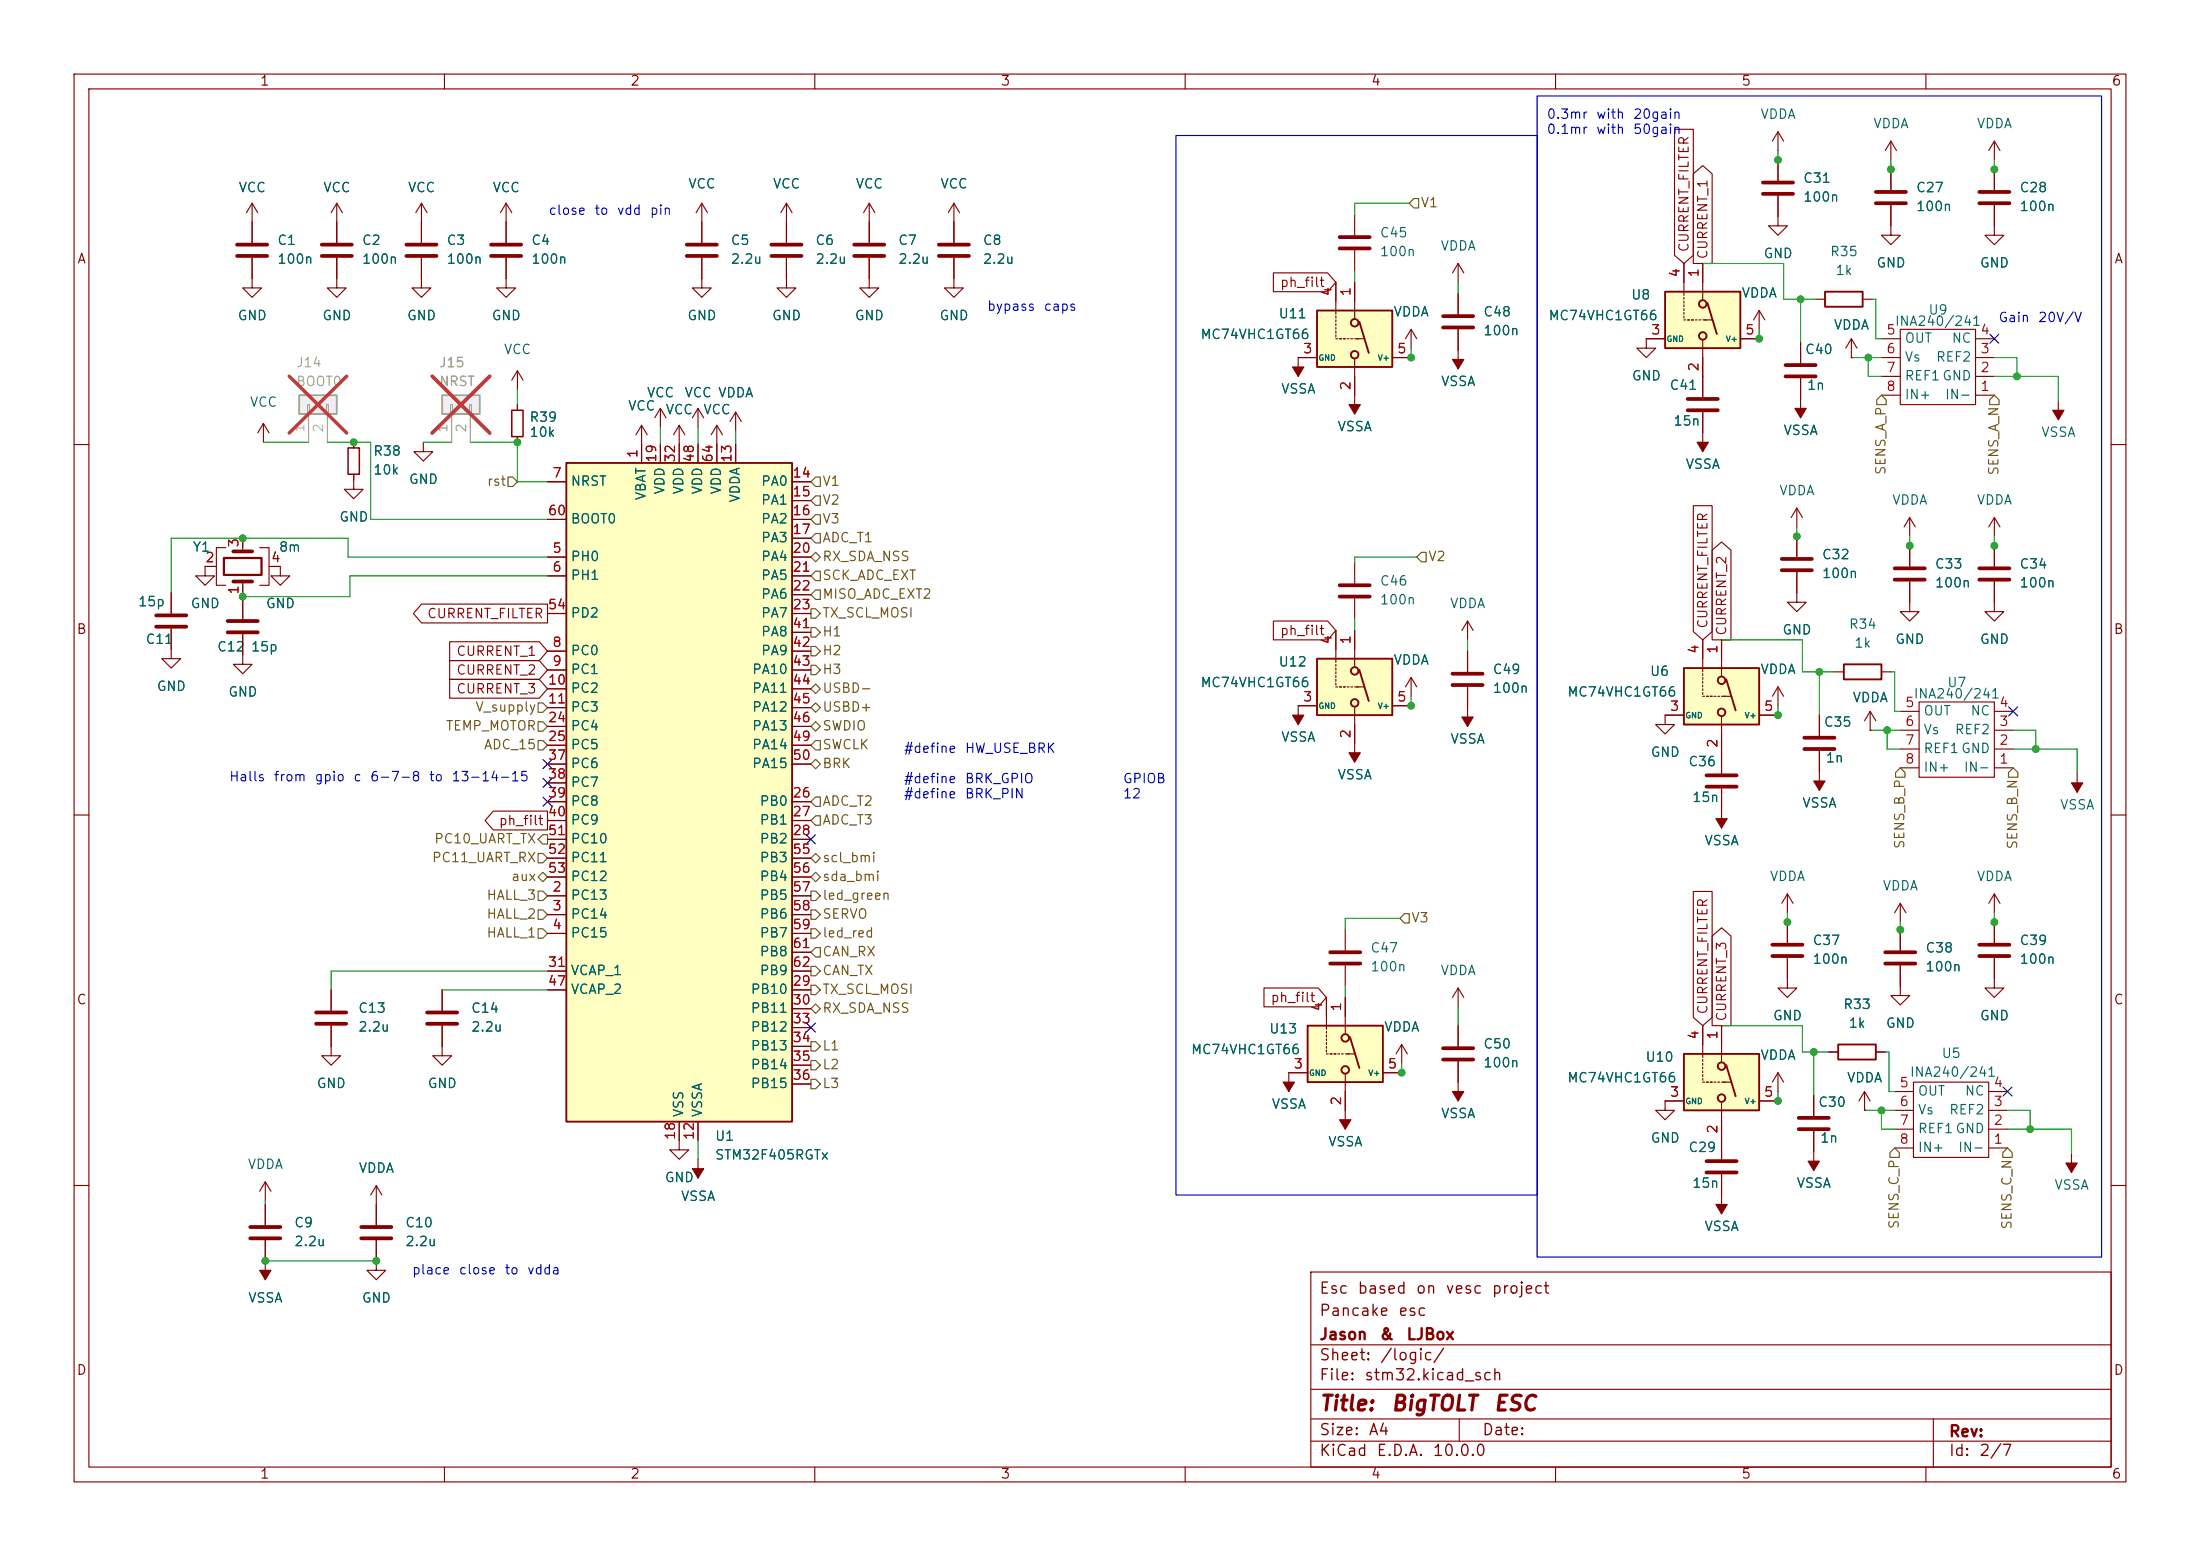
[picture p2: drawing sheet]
<svg xmlns="http://www.w3.org/2000/svg" width="297mm" height="210mm" viewBox="0 0 297 210" stroke-linecap="round" stroke-linejoin="round" font-family="sans-serif">
<g fill="none" stroke="#840000" stroke-width=".15">
<path d="M10 10h277v190h-277zM12 12h273v186h-273zM60 10v2M110 10v2M160 10v2M210 10v2M255.3 19.1l-.8 1.2M255.3 19.1l.7 1.2M255.3 19.1v2.5M260 10v2M269.2 19.1v2.5M269.2 19.1l-.7 1.2"/>
<path d="M269.2 19.1l.8 1.2M255.3 27.7v4.1h1.2l-1.2 1.2-1.3-1.2h1.3M255.3 22.9v2.8M269.2 27.7v4.1h1.3l-1.3 1.2-1.2-1.2h1.2M269.2 22.9v2.8M229.9 58.4v2.6M243.1 46.2v2.8M243.1 51.1v5.3M249.9 48.3h.1M249.9 45.7l-.7 1.3M249.9 45.7l.8 1.3M249.9 45.7v2.6"/>
<path d="M254 53.3h2.5M254 50.8h2.5M254 48.3h2.5M254 45.7h2.5M256.5 44.5h10.2v10.1h-10.2zM266.7 53.3h2.5M266.7 50.8h2.5M266.7 48.3h2.5M266.7 45.7h2.5M277.9 54.1v2.5M10 60h2M242.6 68.6l-.8 1.3"/>
<path d="M242.6 68.6l.7 1.3M242.6 68.6v2.5M257.8 78.5v4.1h1.3l-1.3 1.2-1.3-1.2h1.3M257.8 73.7v2.8M269.2 78.5v4.1h1.3l-1.3 1.2-1.2-1.2h1.2M269.2 69.9l-.7 1.2M269.2 69.9l.8 1.2M269.2 69.9v2.5M269.2 73.7v2.8M285 60h2M242.6 80v1.3h1.2l-1.2 1.3-1.3-1.3h1.3M10 110h2"/>
<path d="M280.4 104.4v2.5M285 110h2M181.6 125.5v2.8M181.6 130.3v2.8M269.2 132.1v1.3h1.3l-1.3 1.2-1.2-1.2h1.2M189.2 141l-.7 1.2M189.2 141l.8 1.2M189.2 141v2.5M10 160h2M177 171.7h108v26.3h-108zM285 160h2M60 198v2"/>
<path d="M110 198v2M160 198v2M177 194.5h108M177 191.5h108M177 187.5h108M177 181.5h108M197 191.5v3M210 198v2M260 198v2M261 191.5v6.5"/>
</g>
<g fill="#840000" stroke="#840000" stroke-width=".15">
<path d="M229.1 59.7h1.5l-.7 1.3z"/>
<path d="M279.7 105.7h1.5l-.8 1.2z"/>
<path d="M242.3 55.1h1.5l-.7 1.3z"/>
<path d="M277.1 55.4h1.5l-.7 1.2z"/>
</g>
<path d="M253.2 27.4h4.1M253.2 25.9h4.1M267.2 27.4h4.1M267.2 25.9h4.1M241 49.3h4.1M241 50.8h4.1M255.8 78.2h4M255.8 76.7h4M267.2 78.2h4.1M267.2 76.7h4.1M179.6 130h4M179.6 128.5h4" fill="none" stroke="#840000" stroke-width=".51"/>
<path d="M224.8 39.4h10.1v7.6h-10.1z" fill="#ffffc2"/>
<g fill="none" stroke="#840000" stroke-width=".15">
<path d="M240 17.8l-.7 1.3M240 17.8l.8 1.3M240 17.8v2.5M227.3 35.6v4.3M229.9 35.6v4.8M89.2 55.1l-.8 1.3M89.2 55.1l.7 1.3M89.2 55.1v2.6M99.3 55.6l-.7 1.3M99.3 55.6l.8 1.3M99.3 55.6v2.6M224.8 45.7h-2.6v1.3h1.3l-1.3 1.3-1.2-1.3h1.2"/>
<path d="M227.3 40.1v.3M227.3 40.6v.3M227.3 41.1v.3M227.3 41.7v.2M227.3 42.2v.2M227.3 42.7v.2M227.3 43.2h.3M227.8 43.2h.3M228.3 43.2h.3M228.9 43.2h.2M229.4 43.2h.2M229.9 43.2h1.2"/>
<path d="M229.9 46v7.6M229.9 55.6v2.8M234.9 45.7h2.6M242.6 72.4v2.8M242.6 77.2v2.8M247.6 90.7h1.3M254 90.7h1.3M241.3 129.3v4.1h1.3l-1.3 1.2-1.3-1.2h1.3M241.3 124.5v2.8M251.7 149.9h.1M251.7 147.3l-.7 1.3M251.7 147.3l.8 1.3"/>
<path d="M251.7 147.3v2.6M279.7 155.7v2.5M232.4 161.3v2.5"/>
</g>
<g fill="none" stroke="#840000" stroke-width=".25">
<path d="M224.8 39.4h10.1v7.6h-10.1zM230.5 40.9l1.3 4.2M248.9 89.7h5.1v2h-5.1z"/>
<circle cx="229.9" cy="41" r=".51"/>
<circle cx="229.9" cy="45.3" r=".51"/>
</g>
<path d="M227.8 53.8h4.1M227.8 55.4h4.1M240.5 77h4.1M240.5 75.4h4.1M239.3 129h4M239.3 127.5h4" fill="none" stroke="#840000" stroke-width=".51"/>
<g fill="#840000" stroke="#840000" stroke-width=".15">
<path d="M278.9 157h1.5l-.7 1.2z"/>
<path d="M231.6 162.6h1.6l-.8 1.2z"/>
</g>
<path d="M227.3 90.2h10.2v7.6h-10.2z" fill="#ffffc2"/>
<g fill="none" stroke="#840000" stroke-width=".15">
<path d="M224.8 96.5h2.5M229.9 86.4v4.3M229.9 90.9v.3M229.9 91.4v.3M229.9 91.9v.3M229.9 92.5v.2M229.9 93v.2M229.9 93.5v.2M229.9 94h.2M230.4 94h.2M230.9 94h.2M231.4 94h.2"/>
<path d="M231.9 94h.3M232.4 94h1.3M232.4 86.4v4.8M232.4 96.8v4.8M237.5 96.5h2.5M240 92.7l-.7 1.3M240 92.7l.8 1.3M240 92.7v2.6"/>
</g>
<g fill="none" stroke="#840000" stroke-width=".25">
<path d="M227.3 90.2h10.2v7.6h-10.2zM233 91.7l1.3 4.2"/>
<circle cx="232.4" cy="91.8" r=".51"/>
<circle cx="232.4" cy="96.1" r=".51"/>
</g>
<path d="M227.3 142.2h10.2v7.7h-10.2z" fill="#ffffc2"/>
<g fill="none" stroke="#840000" stroke-width=".15">
<path d="M35.6 57.2l-.8 1.2M35.6 57.2l.7 1.2M35.6 57.2v2.5M175.3 95.3v2.5M190.5 91.4l-.8 1.3M190.5 91.4l.8 1.3M190.5 91.4v2.6M198.1 87.9v2.8M198.1 92.7v5.3M182.9 100.3v2.6M229.9 138.4v4.3M232.4 138.4v4.9"/>
<path d="M256.5 130.3v4.1h1.3l-1.3 1.2-1.2-1.2h1.2M256.5 125.5v2.8M224.8 148.6h2.5M229.9 143v.3M229.9 143.5v.3M229.9 144v.3M229.9 144.5v.3M229.9 145v.3M229.9 145.5v.3M229.9 146.1h.2M230.4 146.1h.2M230.9 146.1h.2"/>
<path d="M231.4 146.1h.2M231.9 146.1h.3M232.4 146.1h1.3M232.4 148.8v4.9M237.5 148.6h2.5M240 144.8l-.7 1.3M240 144.8l.8 1.3M240 144.8v2.5M246.9 142h1.3M253.2 142h1.3M35.8 170.2v2.5"/>
</g>
<g fill="none" stroke="#840000" stroke-width=".25">
<path d="M227.3 142.2h10.2v7.7h-10.2zM233 143.8l1.3 4.2M248.2 141h5v2h-5z"/>
<circle cx="232.4" cy="148.2" r=".51"/>
<circle cx="232.4" cy="143.9" r=".51"/>
</g>
<g fill="#840000" stroke="#840000" stroke-width=".15">
<path d="M182.1 101.6h1.5l-.7 1.3z"/>
<path d="M35.1 171.5h1.5l-.8 1.2z"/>
<path d="M174.5 96.5h1.5l-.7 1.3z"/>
<path d="M197.4 96.8h1.5l-.8 1.2z"/>
</g>
<path d="M196.1 92.5h4.1M196.1 90.9h4.1M254.5 130h4.1M254.5 128.5h4.1" fill="none" stroke="#840000" stroke-width=".51"/>
<path d="M40.4 53.3h5.1v2.6h-5.1z" fill="#f0f0f0"/>
<path d="M40.4 53.3h5.1v2.6h-5.1z" fill="none" stroke="#a1a1a1" stroke-width=".25"/>
<path d="M41.5 54.6h.3v1.3h-.3zM41.7 55.9v3.8M44.1 54.6h.2v1.3h-.2zM44.2 55.9v3.8" fill="none" stroke="#a1a1a1" stroke-width=".15"/>
<path d="M39 50.8l7.8 7.6M46.8 50.8l-7.8 7.6" fill="none" stroke="#e12e31" stroke-width=".46"/>
<g fill="none" stroke="#840000" stroke-width=".15">
<path d="M34 34.8v4.1h1.3l-1.3 1.2-1.2-1.2h1.2M34 27.4l-.7 1.3M34 27.4l.8 1.3M34 27.4v5.4M45.5 34.8v4.1h1.2l-1.2 1.2-1.3-1.2h1.3M45.5 27.4v5.4M45.5 27.4l-.8 1.3M45.5 27.4l.7 1.3M56.9 34.8v4.1h1.3l-1.3 1.2-1.3-1.2h1.3M56.9 27.4l-.8 1.3M56.9 27.4l.8 1.3M56.9 27.4v5.4"/>
<path d="M68.3 34.8v4.1h1.3l-1.3 1.2-1.2-1.2h1.2M68.3 27.4l-.7 1.3M68.3 27.4l.8 1.3M68.3 27.4v5.4M94.7 34.8v4.1h1.3l-1.3 1.2-1.2-1.2h1.2M94.7 27.4l-.7 1.3M94.7 27.4l.8 1.3M94.7 27.4v5.4M106.2 34.8v4.1h1.2l-1.2 1.2-1.3-1.2h1.3M106.2 27.4l-.8 1.3M106.2 27.4l.7 1.3M106.2 27.4v5.4"/>
<path d="M117.3 34.8v4.1h1.3l-1.3 1.2-1.2-1.2h1.2M117.3 27.4v5.4M117.3 27.4l-.7 1.3M117.3 27.4l.8 1.3M128.8 34.8v4.1h1.2l-1.2 1.2-1.3-1.2h1.3M128.8 27.4l-.8 1.3M128.8 27.4l.7 1.3M128.8 27.4v5.4M196.8 35.6v2.5M196.8 39.6v2.8M196.8 35.6l-.7 1.2M196.8 35.6l.8 1.2"/>
<path d="M240 26.4v4.1h1.3l-1.3 1.3-1.2-1.3h1.2M240 21.6v2.8M69.8 50l-.7 1.3M69.8 50l.8 1.3M69.8 50v2.6M86.6 57.4l-.7 1.3M86.6 57.4l.8 1.3M86.6 57.4v2.5M91.7 57.4l-.8 1.3M91.7 57.4l.8 1.3M91.7 57.4v2.5M94.2 55.1l-.7 1.3"/>
<path d="M94.2 55.1l.8 1.3M94.2 55.1v2.6M96.8 57.4l-.8 1.3M96.8 57.4l.7 1.3M96.8 57.4v2.5M190.5 44.5l-.8 1.2M190.5 44.5l.8 1.2M190.5 44.5v2.5M196.8 44.5v5.3M237.5 41.9l-.8 1.3M237.5 41.9l.8 1.3M237.5 41.9v2.6"/>
<path d="M245.1 40.4h1.3M251.5 40.4h1.2M182.9 75.9v2.8M257.8 69.9l-.8 1.2M257.8 69.9l.8 1.2M257.8 69.9v2.5M182.9 80.8v2.8M198.1 83.8l-.7 1.3M198.1 83.8l.8 1.3M198.1 83.8v2.6M224.8 96.5v1.3h1.3l-1.3 1.3-1.3-1.3h1.3M245.6 96.5v2.8"/>
<path d="M252.5 98.6h.1M252.5 96l-.8 1.3M252.5 96l.7 1.3M252.5 96v2.6M256.5 98.6h2.6M256.5 96h2.6M259.1 94.7h10.1v10.2h-10.1zM269.2 98.6h2.6M269.2 96h2.6M232.4 101.6v2.8M232.4 106.4v5.4M245.6 101.3v5.4"/>
<path d="M256.5 103.6h2.6M256.5 101.1h2.6M269.2 103.6h2.6M269.2 101.1h2.6M241.3 120.7l-.8 1.2M241.3 120.7l.8 1.2M241.3 120.7v2.5M256.5 121.9l-.7 1.3M256.5 121.9l.8 1.3M256.5 121.9v2.6M269.2 120.7v2.5M269.2 124.5v2.8"/>
<path d="M269.2 129.3v2.8M269.2 120.7l-.7 1.2M269.2 120.7l.8 1.2M224.8 148.6v1.3h1.3l-1.3 1.2-1.3-1.2h1.3M232.4 153.7v2.8M232.4 158.5v2.8M244.9 147.8v2.8M244.9 152.7v5.3M255.8 154.9h2.5M255.8 152.4h2.5M255.8 149.9h2.5M255.8 147.3h2.5"/>
<path d="M258.3 146.1h10.2v10.1h-10.2zM268.5 154.9h2.5M268.5 152.4h2.5M268.5 149.9h2.5M268.5 147.3h2.5"/>
</g>
<g fill="#840000" stroke="#840000" stroke-width=".15">
<path d="M231.6 110.5h1.6l-.8 1.3z"/>
<path d="M244.9 105.4h1.5l-.8 1.3z"/>
<path d="M244.1 156.7h1.5l-.7 1.3z"/>
<path d="M196.1 48.5h1.5l-.8 1.3z"/>
</g>
<g fill="none" stroke="#840000" stroke-width=".51">
<path d="M32 34.5h4.1M32 33h4.1M43.4 34.5h4.1M43.4 33h4.1M54.9 34.5h4M54.9 33h4M66.3 34.5h4.1M66.3 33h4.1M92.7 34.5h4.1M92.7 33h4.1M104.1 34.5h4.1M104.1 33h4.1"/>
<path d="M115.3 34.5h4.1M115.3 33h4.1M126.7 34.5h4.1M126.7 33h4.1M238 26.2h4.1M238 24.6h4.1M194.8 44.2h4.1M194.8 42.7h4.1M180.8 79h4.1M180.8 80.5h4.1M243.6 99.6h4M230.4 104.6h4"/>
<path d="M230.4 106.2h4M243.6 101.1h4M267.2 129h4.1M267.2 127.5h4.1M230.4 156.7h4M230.4 158.2h4M242.8 150.9h4.1M242.8 152.4h4.1"/>
</g>
<path d="M246.4 39.4h5.1v2h-5.1z" fill="none" stroke="#840000" stroke-width=".25"/>
<path d="M177.8 88.9h10.2v7.6h-10.2z" fill="#ffffc2"/>
<g fill="none" stroke="#840000" stroke-width=".15">
<path d="M182.9 53.3v2.6M175.3 95.3h2.5M180.3 85.1v4.3M180.3 89.7v.2M180.3 90.2v.2M180.3 90.7v.2M180.3 91.2v.2M180.3 91.7v.2M180.3 92.2v.3M180.3 92.7h.3M180.8 92.7h.3M181.4 92.7h.2"/>
<path d="M181.9 92.7h.2M182.4 92.7h.2M182.9 92.7h1.2M182.9 85.1v4.8M182.9 95.5v4.8M188 95.3h2.5"/>
</g>
<g fill="none" stroke="#840000" stroke-width=".25">
<path d="M177.8 88.9h10.2v7.6h-10.2zM183.5 90.4l1.3 4.2"/>
<circle cx="182.9" cy="94.9" r=".51"/>
<circle cx="182.9" cy="90.6" r=".51"/>
</g>
<path d="M182.1 54.6h1.5l-.7 1.3z" fill="#840000" stroke="#840000" stroke-width=".15"/>
<path d="M177.8 41.9h10.2v7.6h-10.2z" fill="#ffffc2"/>
<g fill="none" stroke="#840000" stroke-width=".15">
<path d="M180.3 38.1v4.3M182.9 29v2.8M182.9 33.8v2.8M182.9 38.1v4.8M177.8 48.3h-2.5v2.5M180.3 42.7v.2M180.3 43.2v.2M180.3 43.7v.2M180.3 44.2v.3M180.3 44.7v.3M180.3 45.2v.3M180.3 45.7h.3"/>
<path d="M180.8 45.7h.3M181.4 45.7h.2M181.9 45.7h.2M182.4 45.7h.2M182.9 45.7h1.2M182.9 48.5v4.8M188 48.3h2.5"/>
</g>
<g fill="none" stroke="#840000" stroke-width=".25">
<path d="M177.8 41.9h10.2v7.6h-10.2zM183.5 43.4l1.3 4.2"/>
<circle cx="182.9" cy="47.9" r=".51"/>
<circle cx="182.9" cy="43.6" r=".51"/>
</g>
<path d="M174.5 49.5h1.5l-.7 1.3z" fill="#840000" stroke="#840000" stroke-width=".15"/>
<path d="M180.8 33.5h4.1M180.8 32h4.1" fill="none" stroke="#840000" stroke-width=".51"/>
<path d="M176.5 138.4h10.2v7.7h-10.2z" fill="#ffffc2"/>
<g fill="none" stroke="#840000" stroke-width=".15">
<path d="M32.8 88.4v1.3h1.2l-1.2 1.2-1.3-1.2h1.3M44.7 138.4v4.1h1.3l-1.3 1.3-1.3-1.3h1.3M44.7 133.6v2.8M59.7 138.4v4.1h1.3l-1.3 1.3-1.3-1.3h1.3M59.7 133.6v2.8M179.1 134.6v4.3M179.1 139.2v.2M179.1 139.7v.3M181.6 134.6v4.8M35.8 159.5l-.7 1.3M35.8 159.5l.8 1.3M35.8 159.5v2.6"/>
<path d="M91.7 153.9v1.3h1.3l-1.3 1.3-1.3-1.3h1.3M94.2 156.5v2.5M176.5 144.8h-2.5v2.5M179.1 140.2v.3M179.1 140.7v.3M179.1 141.2v.3M179.1 141.7v.3M179.1 142.2h.2M179.6 142.2h.2M180.1 142.2h.2M180.6 142.2h.2M181.1 142.2h.3"/>
<path d="M181.6 142.2h1.3M181.6 145v7.4M186.7 144.8h2.5M196.8 146.1v2.5M35.8 162.6v2.8M35.8 167.4v2.8M50.8 167.4v4.1h1.3l-1.3 1.2-1.3-1.2h1.3M50.8 160l-.8 1.3M50.8 160l.8 1.3M50.8 160v5.4"/>
</g>
<g fill="none" stroke="#840000" stroke-width=".25">
<path d="M176.5 138.4h10.2v7.7h-10.2zM182.2 140l1.3 4.1"/>
<circle cx="181.6" cy="140.1" r=".51"/>
<circle cx="181.6" cy="144.4" r=".51"/>
</g>
<g fill="#840000" stroke="#840000" stroke-width=".15">
<path d="M180.8 151.1h1.6l-.8 1.3z"/>
<path d="M196.1 147.3h1.5l-.8 1.3z"/>
<path d="M173.2 146.1h1.6l-.8 1.2z"/>
<path d="M93.5 157.7h1.5l-.8 1.3z"/>
</g>
<path d="M42.7 138.2h4M42.7 136.7h4M57.7 138.2h4M57.7 136.7h4M33.8 167.1h4M33.8 165.6h4M48.8 167.1h4M48.8 165.6h4" fill="none" stroke="#840000" stroke-width=".51"/>
<path d="M59.7 53.3h5.1v2.6h-5.1z" fill="#f0f0f0"/>
<path d="M59.7 53.3h5.1v2.6h-5.1z" fill="none" stroke="#a1a1a1" stroke-width=".25"/>
<path d="M60.8 54.6h.3v1.3h-.3zM61 55.9v3.8M63.4 54.6h.2v1.3h-.2zM63.5 55.9v3.8" fill="none" stroke="#a1a1a1" stroke-width=".15"/>
<path d="M58.3 50.8l7.8 7.6M66.1 50.8l-7.8 7.6" fill="none" stroke="#e12e31" stroke-width=".46"/>
<path d="M69.1 55.4h1.5v3.5h-1.5z" fill="none" stroke="#840000" stroke-width=".2"/>
<path d="M69.8 54.6v.8M69.8 58.9v.8" fill="none" stroke="#840000" stroke-width=".15"/>
<path d="M76.5 62.5h30.4v88.9h-30.4z" fill="#ffffc2"/>
<path d="M76.5 62.5h30.4v88.9h-30.4z" fill="none" stroke="#840000" stroke-width=".25"/>
<g fill="none" stroke="#840000" stroke-width=".15">
<path d="M226.1 17.5h2.5v16.9l-1.3 1.2-1.2-1.2zM34 30v2.8M34 34.8v2.8M45.5 30v2.8M45.5 34.8v2.8M56.9 30v2.8M56.9 34.8v2.8M68.3 30v2.8M68.3 34.8v2.8M94.7 30v2.8M94.7 34.8v2.8M106.2 30v2.8"/>
<path d="M106.2 34.8v2.8M117.3 30v2.8M117.3 34.8v2.8M128.8 30v2.8M128.8 34.8v2.8M171.9 36.8h7.3l1.1 1.3-1.1 1.3h-7.3zM180.3 38.1v2.5M182.9 38.1v2.5M196.8 39.6v2.8M227.3 35.6v2.5M228.6 23.5l1.3-1.2 1.2 1.2v12.1h-2.5zM229.9 35.6v2.5"/>
<path d="M240 21.6v2.8M240 26.4v2.8M255.3 22.9v2.8M255.3 27.7v2.8M269.2 22.9v2.8M269.2 27.7v2.8M47.8 59.7v.8M57.1 59.7v1.3h1.3l-1.3 1.2-1.2-1.2h1.2M69.8 54.6v.8M69.8 58.9v.8M86.6 59.9v2.6M89.2 59.9v2.6"/>
<path d="M91.7 59.9v2.6M94.2 59.9v2.6M96.8 59.9v2.6M99.3 59.9v2.6M175.3 48.3h2.5M182.9 50.8v2.5M188 48.3h2.5M196.8 44.5v2.7M222.2 45.7h2.6M229.9 48.3v5.3M229.9 55.6v2.8M234.9 45.7h2.6"/>
<path d="M243.1 46.2v2.8M243.1 51.1v2.7M249.9 48.3h.1M29.2 76.5h-1.5v1.2h1.3l-1.3 1.3-1.3-1.3h1.3M30.5 73.9h-1.3v5.1h1.3M32.8 72.6v1.8M32.8 78.5v1.8M35.1 73.9h1.2v5.1h-1.2M36.3 76.5h1.5v1.2h1.3l-1.3 1.3-1.2-1.3h1.2M47.8 64v2h1.2l-1.2 1.3-1.3-1.3h1.3M73.9 75.2h2.6M73.9 77.7h2.6"/>
<path d="M73.9 65h2.6M73.9 70.1h2.6M106.9 75.2h2.6M106.9 77.7h2.6M106.9 65h2.6M106.9 67.6h2.6M106.9 70.1h2.6M106.9 72.6h2.6M228.6 68.3h2.5v16.9l-1.2 1.2-1.3-1.2zM231.1 74.3l1.3-1.2 1.3 1.2v12.1h-2.6zM242.6 72.4v2.8M242.6 77.2v2.8"/>
<path d="M257.8 73.7v2.8M257.8 78.5v2.8M269.2 73.7v2.8M269.2 78.5v2.8M23.1 84.8v4.1h1.3l-1.3 1.3-1.3-1.3h1.3M23.1 80v2.8M32.8 80.8v2.8M32.8 85.6v2.8M56.9 81.5h17v2.6h-17l-1.1-1.3zM60.7 91.7h12.1l1.1 1.3-1.1 1.2h-12.1zM60.7 89.2h12.1l1.1 1.2-1.1 1.3h-12.1zM60.7 86.6h12.1l1.1 1.3-1.1 1.3h-12.1z"/>
<path d="M73.9 87.9h2.6M73.9 90.4h2.6M73.9 93h2.6M73.9 95.5h2.6M73.9 82.8h2.6M73.9 98h2.6M106.9 87.9h2.6M106.9 90.4h2.6M106.9 93h2.6M106.9 95.5h2.6M106.9 80.3h2.6M106.9 82.8h2.6"/>
<path d="M106.9 98h2.6M106.9 85.3h2.6M171.9 83.8h7.3l1.1 1.3-1.1 1.3h-7.3zM175.3 95.3h2.5M180.3 85.1v2.5M182.9 85.1v2.5M182.9 97.8v2.5M188 95.3h2.5M198.1 87.9v2.8M198.1 92.7v2.8M224.8 96.5h2.5M229.9 86.4v2.5"/>
<path d="M232.4 86.4v2.5M232.4 99.1v5.3M237.5 96.5h2.5M245.6 96.5v2.8M252.5 98.6h.1M66.6 109.5h7.3v2.5h-7.3l-1.1-1.3zM73.9 100.6h2.6M73.9 108.2h2.6M73.9 110.7h2.6M73.9 113.3h2.6M73.9 103.1h2.6M73.9 105.7h2.6"/>
<path d="M73.9 115.8h2.6M73.9 118.4h2.6M106.9 100.6h2.6M106.9 108.2h2.6M106.9 110.7h2.6M106.9 113.3h2.6M106.9 103.1h2.6M106.9 115.8h2.6M106.9 118.4h2.6M232.4 106.4v2.8M245.6 101.3v2.8M44.7 133.6v2.8"/>
<path d="M44.7 138.4v2.8M59.7 133.6v2.8M59.7 138.4v2.8M73.9 120.9h2.6M73.9 123.4h2.6M73.9 126h2.6M73.9 133.6h2.6M73.9 131.1h2.6M106.9 120.9h2.6M106.9 123.4h2.6M106.9 126h2.6M106.9 133.6h2.6"/>
<path d="M106.9 136.1h2.6M106.9 131.1h2.6M106.9 138.7h2.6M106.9 128.5h2.6M170.6 133.3h7.4l1.1 1.3-1.1 1.3h-7.4zM179.1 134.6v2.6M181.6 134.6v2.6M196.8 133.4l-.7 1.2M196.8 133.4l.8 1.2M196.8 133.4v2.5M196.8 138.4v2.8M228.6 120.3h2.5v17l-1.2 1.1-1.3-1.1z"/>
<path d="M229.9 138.4v2.6M231.1 126.3l1.3-1.1 1.3 1.1v12.1h-2.6zM232.4 138.4v2.6M241.3 124.5v2.8M241.3 129.3v2.8M256.5 125.5v2.8M256.5 130.3v2.8M269.2 124.5v2.8M269.2 129.3v2.8M91.7 151.4v2.5M94.2 151.4v2.5M106.9 141.2h2.6"/>
<path d="M106.9 143.8h2.6M106.9 146.3h2.6M174 144.8h2.5M181.6 147.3v2.6M186.7 144.8h2.5M196.8 143.3v2.8M224.8 148.6h2.5M232.4 151.1v5.4M232.4 158.5v2.8M237.5 148.6h2.5M244.9 147.8v2.8M244.9 152.7v2.7"/>
<path d="M246.9 142h1.3M251.7 149.9h.1M253.2 142h1.3M35.8 162.6v2.8M35.8 167.4v2.8M50.8 162.6v2.8M50.8 167.4v2.8"/>
</g>
<path d="M31.5 78.5h2.5M31.5 74.4h2.5M21.1 83.1h4M21.1 84.6h4M30.7 83.8h4.1M30.7 85.3h4.1M194.8 143h4.1M194.8 141.5h4.1" fill="none" stroke="#840000" stroke-width=".51"/>
<path d="M30.2 75.3h5.1v2.3h-5.1z" fill="none" stroke="#840000" stroke-width=".3"/>
<path d="M47 60.5h1.5v3.5h-1.5z" fill="none" stroke="#840000" stroke-width=".2"/>
<g fill="none" stroke="#725600" stroke-width=".15">
<path d="M190.9 26.8h.6v1.3h-.6l-.7-.7zM254 53.3l.6 .7v.6h-1.2v-.6zM269.2 53.3l.7 .7v.6h-1.3v-.6zM68.6 64.4h.6l.6 .6-.6 .7h-.6zM109.5 75.2l.6-.7 .6 .7-.6 .6zM109.5 67.6l.6-.7h.6v1.3h-.6zM110.1 77.1h.6v1.3h-.6l-.6-.7zM110.1 64.4h.6v1.3h-.6l-.6-.7zM110.1 69.5h.6v1.2h-.6l-.6-.6zM110.1 72h.6v1.3h-.6l-.6-.7zM191.9 74.5h.6v1.3h-.6l-.6-.6zM72.6 94.9h.7l.6 .6-.6 .6h-.7z"/>
<path d="M72.6 99.9h.7l.6 .7-.6 .6h-.7zM72.6 97.4h.7l.6 .6-.6 .7h-.7zM109.5 95.5l.6-.6 .6 .6-.6 .6zM109.5 80.3l.6-.7h.6v1.3h-.6zM109.5 82.2h.6l.6 .6-.6 .6h-.6zM109.5 87.2h.6l.6 .7-.6 .6h-.6zM109.5 89.8h.6l.6 .6-.6 .7h-.6zM109.5 84.7h.6l.6 .6-.6 .7h-.6zM109.5 98l.6-.6 .6 .6-.6 .7zM109.5 93l.6-.7 .6 .7-.6 .6zM110.1 99.9h.6v1.3h-.6l-.6-.6zM72.6 115.2h.7l.6 .6-.6 .7h-.7z"/>
<path d="M73.3 112.6h.6v1.3h-.6l-.7-.6zM73.3 117.7l.6 .7-.6 .6-.7-.6zM109.5 115.8l.6-.6 .6 .6-.6 .7zM109.5 103.1l.6-.6 .6 .6-.6 .7zM109.5 110.7l.6-.6h.6v1.3h-.6zM109.5 118.4l.6-.7 .6 .7-.6 .6zM110.1 107.6h.6v1.2h-.6l-.6-.6zM256.5 103.6l.7 .7v.6h-1.3v-.6zM271.8 103.6l.6 .7v.6h-1.3v-.6zM72.6 122.8h.7l.6 .6-.6 .7h-.7zM72.6 120.3h.7l.6 .6-.6 .6h-.7zM72.6 125.3h.7l.6 .7-.6 .6h-.7z"/>
<path d="M109.5 120.3h.6l.6 .6-.6 .6h-.6zM109.5 130.4h.6l.6 .7-.6 .6h-.6zM109.5 125.3h.6l.6 .7-.6 .6h-.6zM109.5 122.8h.6l.6 .6-.6 .7h-.6zM109.5 133h.6l.6 .6-.6 .6h-.6zM109.5 136.1l.6-.6 .6 .6-.6 .7zM110.1 127.9h.6v1.3h-.6l-.6-.7zM189.6 123.3h.6v1.3h-.6l-.6-.6zM109.5 143.1h.6l.6 .7-.6 .6h-.6zM109.5 145.7h.6l.6 .6-.6 .6h-.6zM109.5 140.6h.6l.6 .6-.6 .7h-.6zM255.8 154.9l.6 .7v.6h-1.3v-.6z"/>
<path d="M270.4 155.6l.6-.7 .7 .7v.6h-1.3z"/>
</g>
<g fill="none" stroke="#009600" stroke-width=".15">
<path d="M182.9 36.6v1.5M190.2 27.4h-7.3v1.6M196.8 38.1v1.5M229.9 35.6h10.9v4.8h4.3M240 20.3v1.5M255.3 21.6v1.5M269.2 21.6v1.5M35.6 59.7h6.1M44.2 59.7h5.8v10.4h23.9M57.1 59.7h3.9M63.5 59.7h6.3v5.3h4.1M69.8 52.6v2"/>
<path d="M89.2 57.7v2.2M94.2 57.7v2.2M99.3 58.2v1.7M190.5 47v1.5M237.5 44.5v1.5M243.1 40.4v5.8M249.9 48.3h4.1M252.2 48.3v2.5h1.8M252.7 40.4h.5v5.3h.8M269.2 48.3h3.1v2.5M269.2 50.8h8.7v3.3M73.9 75.2h-26.9v-2.6h-23.9v7.4"/>
<path d="M73.9 77.7h-26.7v2.8h-14.4M191.3 75.2h-8.4v.7M242.6 71.1v1.5M257.8 72.4v1.5M269.2 72.4v1.5M32.8 80.3v.5M182.9 83.6v1.5M190.5 94v1.5M198.1 86.4v1.5M232.4 86.4h10.9v4.3h4.3M240 95.3v1.5M245.6 90.7v5.8"/>
<path d="M252.5 98.6h4M254.8 98.6v2.5h1.7M255.3 90.7h.5v5.3h.7M271.8 98.6h3v2.5M271.8 101.1h8.6v3.3M59.7 133.6h14.2M73.9 131.1h-29.2v2.5M181.6 133.1v1.5M189 124h-7.4v1.5M196.8 135.9v2.5M232.4 138.4h10.9v3.6h3.6M241.3 123.2v1.5"/>
<path d="M256.5 124.5v1.5M269.2 123.2v1.5M94.2 153.9v2.6M189.2 143.5v1.5M240 147.3v1.5M244.9 142v5.8M251.7 149.9h4.1M254 149.9v2.5h1.8M254.5 142h.5v5.3h.8M271 149.9h3.1v2.5M271 152.4h8.7v3.3M35.8 162.1v.5"/>
<path d="M35.8 170.2h15"/>
</g>
<g fill="none" stroke="#000084" stroke-width=".15">
<path d="M268.6 45.1l1.2 1.2M269.8 45.1l-1.2 1.2M271.2 95.4l1.2 1.2M272.4 95.4l-1.2 1.2M73.3 107.6l1.2 1.2M73.3 102.5l1.2 1.2M73.3 105.1l1.2 1.2M74.5 107.6l-1.2 1.2M74.5 102.5l-1.2 1.2M74.5 105.1l-1.2 1.2M108.9 112.7l1.2 1.2M110.1 112.7l-1.2 1.2"/>
<path d="M108.9 138.1l1.2 1.2M110.1 138.1l-1.2 1.2M270.4 146.7l1.2 1.2M271.6 146.7l-1.2 1.2"/>
</g>
<path d="M158.7 18.3h48.8v143h-48.8zM207.5 13h76.2v156.7h-76.2z" fill="none" stroke="#0000c2" stroke-width=".15"/>
<path d="M61 55.9v3.8M63.5 55.9v3.8" fill="none" stroke="#a1a1a1" stroke-width=".15"/>
<path d="M58.3 50.8l7.8 7.6M66.1 50.8l-7.8 7.6" fill="none" stroke="#e12e31" stroke-width=".46"/>
<g fill="#009600" stroke="#009600" stroke-width=".14">
<circle cx="272.3" cy="50.8" r=".46"/>
<circle cx="255.3" cy="22.9" r=".46"/>
<circle cx="269.2" cy="22.9" r=".46"/>
<circle cx="252.2" cy="48.3" r=".46"/>
<circle cx="269.2" cy="124.5" r=".46"/>
<circle cx="274.1" cy="152.4" r=".46"/>
<circle cx="254" cy="149.9" r=".46"/>
<circle cx="244.9" cy="142" r=".46"/>
<circle cx="241.3" cy="124.5" r=".46"/>
<circle cx="256.5" cy="125.5" r=".46"/>
<circle cx="243.1" cy="40.4" r=".46"/>
<circle cx="237.5" cy="45.7" r=".46"/>
<circle cx="240" cy="21.6" r=".46"/>
<circle cx="240" cy="96.5" r=".46"/>
<circle cx="245.6" cy="90.7" r=".46"/>
<circle cx="242.6" cy="72.4" r=".46"/>
<circle cx="274.8" cy="101.1" r=".46"/>
<circle cx="254.8" cy="98.6" r=".46"/>
<circle cx="269.2" cy="73.7" r=".46"/>
<circle cx="257.8" cy="73.7" r=".46"/>
<circle cx="69.8" cy="59.7" r=".46"/>
<circle cx="190.5" cy="48.3" r=".46"/>
<circle cx="35.8" cy="170.2" r=".46"/>
<circle cx="50.8" cy="170.2" r=".46"/>
<circle cx="32.8" cy="80.5" r=".46"/>
<circle cx="47.8" cy="59.7" r=".46"/>
<circle cx="189.2" cy="144.8" r=".46"/>
<circle cx="240" cy="148.6" r=".46"/>
<circle cx="190.5" cy="95.3" r=".46"/>
<circle cx="32.8" cy="72.6" r=".46"/>
</g>
<g font-size="2" fill="#840000">
<text x="178" y="190.9">Title:</text>
<text x="187.7" y="190.9">BigTOLT</text>
<text x="201.5" y="190.9">ESC</text>
</g>
<g font-size="1.5" fill="#840000">
<text x="178" y="178">Pancake</text>
<text x="178" y="175">Esc</text>
<text x="183.2" y="175">based</text>
<text x="188.7" y="178">esc</text>
<text x="191" y="175">on</text>
<text x="195" y="175">vesc</text>
<text x="201.3" y="175">project</text>
<text x="178" y="184">Sheet:</text>
<text x="178" y="181.2">Jason</text>
<text x="186.2" y="181.2">&amp;</text>
<text x="186.2" y="184">/logic/</text>
<text x="189.8" y="181.2">LJBox</text>
<text x="178" y="186.7">File:</text>
<text x="184.1" y="186.7">stm32.kicad_sch</text>
<text x="178" y="196.9">KiCad</text>
<text x="178" y="194.1">Size:</text>
<text x="184.7" y="194.1">A4</text>
<text x="185.7" y="196.9">E.D.A.</text>
<text x="193.3" y="196.9">10.0.0</text>
<text x="200" y="194.1">Date:</text>
<text x="263" y="194.3">Rev:</text>
<text x="263" y="196.9">Id:</text>
<text x="267.1" y="196.9">2/7</text>
</g>
<g font-size="1.3" fill="#840000">
<text x="35" y="11.9">1</text>
<text x="85" y="11.9">2</text>
<text x="135" y="11.9">3</text>
<text x="185" y="11.9">4</text>
<text x="235" y="11.9">5</text>
<text x="285" y="11.9">6</text>
<text x="10.3" y="35.9">A</text>
<text x="228.3" y="34.1" transform="rotate(-90 228.3 34.1)">CURRENT_FILTER</text>
<text x="230.8" y="35.1" transform="rotate(-90 230.8 35.1)">CURRENT_1</text>
<text x="285.3" y="35.9">A</text>
<text x="172.7" y="39.1">ph_filt</text>
<text x="57.6" y="83.8">CURRENT_FILTER</text>
<text x="10.3" y="85.9">B</text>
<text x="61.5" y="88.8">CURRENT_1</text>
<text x="172.7" y="86">ph_filt</text>
<text x="230.8" y="84.9" transform="rotate(-90 230.8 84.9)">CURRENT_FILTER</text>
<text x="233.4" y="85.9" transform="rotate(-90 233.4 85.9)">CURRENT_2</text>
<text x="285.3" y="85.9">B</text>
<text x="61.5" y="93.9">CURRENT_3</text>
<text x="61.5" y="91.4">CURRENT_2</text>
<text x="67.2" y="111.7">ph_filt</text>
<text x="10.3" y="135.9">C</text>
<text x="171.5" y="135.6">ph_filt</text>
<text x="230.8" y="137" transform="rotate(-90 230.8 137)">CURRENT_FILTER</text>
<text x="233.4" y="138" transform="rotate(-90 233.4 138)">CURRENT_3</text>
<text x="285.3" y="135.9">C</text>
<text x="10.3" y="185.9">D</text>
<text x="285.3" y="185.9">D</text>
<text x="35" y="199.9">1</text>
<text x="85" y="199.9">2</text>
<text x="135" y="199.9">3</text>
<text x="185" y="199.9">4</text>
<text x="235" y="199.9">5</text>
<text x="285" y="199.9">6</text>
</g>
<g font-size="1.3" fill="#0000c2">
<text x="208.7" y="16.4">0.3mr</text>
<text x="215.4" y="16.4">with</text>
<text x="220.4" y="16.4">20gain</text>
<text x="208.7" y="18.4">0.1mr</text>
<text x="215.4" y="18.4">with</text>
<text x="220.4" y="18.4">50gain</text>
<text x="74" y="29.3">close</text>
<text x="80.1" y="29.3">to</text>
<text x="83.2" y="29.3">vdd</text>
<text x="87.6" y="29.3">pin</text>
<text x="133.2" y="42.3">bypass</text>
<text x="140.8" y="42.3">caps</text>
<text x="269.7" y="43.8">Gain</text>
<text x="275" y="43.8">20V/V</text>
<text x="121.9" y="101.9">#define</text>
<text x="130.2" y="101.9">HW_USE_BRK</text>
<text x="30.9" y="105.8">Halls</text>
<text x="36.9" y="105.8">from</text>
<text x="42.4" y="105.8">gpio</text>
<text x="47.6" y="105.8">c</text>
<text x="49.9" y="105.8">6-7-8</text>
<text x="57.8" y="105.8">to</text>
<text x="60.9" y="105.8">13-14-15</text>
<text x="121.9" y="106">#define</text>
<text x="130.2" y="106">BRK_GPIO</text>
<text x="151.5" y="106">GPIOB</text>
<text x="121.9" y="108.1">#define</text>
<text x="130.2" y="108.1">BRK_PIN</text>
<text x="151.5" y="108.1">12</text>
<text x="55.5" y="172.3">place</text>
<text x="61.8" y="172.3">close</text>
<text x="68" y="172.3">to</text>
<text x="71.1" y="172.3">vdda</text>
</g>
<g font-size="1.3" fill="#006464">
<text x="237.6" y="16.4">VDDA</text>
<text x="252.8" y="17.6">VDDA</text>
<text x="266.8" y="17.6">VDDA</text>
<text x="32.1" y="26.3">VCC</text>
<text x="43.6" y="26.3">VCC</text>
<text x="55" y="26.3">VCC</text>
<text x="66.4" y="26.3">VCC</text>
<text x="92.8" y="25.8">VCC</text>
<text x="104.3" y="25.8">VCC</text>
<text x="115.4" y="25.8">VCC</text>
<text x="126.9" y="25.8">VCC</text>
<text x="243.3" y="27.5">100n</text>
<text x="243.3" y="25">C31</text>
<text x="258.6" y="28.8">100n</text>
<text x="258.6" y="26.3">C27</text>
<text x="272.6" y="28.8">100n</text>
<text x="272.6" y="26.3">C28</text>
<text x="37.3" y="33.4">C1</text>
<text x="37.3" y="35.9">100n</text>
<text x="48.8" y="33.4">C2</text>
<text x="48.8" y="35.9">100n</text>
<text x="60.2" y="33.4">C3</text>
<text x="60.2" y="35.9">100n</text>
<text x="71.6" y="33.4">C4</text>
<text x="71.6" y="35.9">100n</text>
<text x="98.6" y="33.4">C5</text>
<text x="98.6" y="35.9">2.2u</text>
<text x="110" y="33.4">C6</text>
<text x="110" y="35.9">2.2u</text>
<text x="121.2" y="33.4">C7</text>
<text x="121.2" y="35.9">2.2u</text>
<text x="132.6" y="33.4">C8</text>
<text x="132.6" y="35.9">2.2u</text>
<text x="186.2" y="34.9">100n</text>
<text x="186.2" y="32.4">C45</text>
<text x="194.4" y="34.1">VDDA</text>
<text x="238" y="35.2">GND</text>
<text x="247" y="34.9">R35</text>
<text x="220.1" y="40.7">U8</text>
<text x="235" y="40.5">VDDA</text>
<text x="247.7" y="37.4">1k</text>
<text x="253.2" y="36.4">GND</text>
<text x="267.2" y="36.4">GND</text>
<text x="32" y="43.5">GND</text>
<text x="43.4" y="43.5">GND</text>
<text x="54.9" y="43.5">GND</text>
<text x="66.3" y="43.5">GND</text>
<text x="92.7" y="43.5">GND</text>
<text x="104.1" y="43.5">GND</text>
<text x="115.3" y="43.5">GND</text>
<text x="126.7" y="43.5">GND</text>
<text x="162" y="46.1">MC74VHC1GT66</text>
<text x="172.5" y="43.3">U11</text>
<text x="188" y="43">VDDA</text>
<text x="200.2" y="45.6">100n</text>
<text x="200.2" y="43">C48</text>
<text x="209" y="43.5">MC74VHC1GT66</text>
<text x="247.5" y="44.8">VDDA</text>
<text x="255.7" y="44.3">INA240/241</text>
<text x="257" y="46.6">OUT</text>
<text x="260.2" y="42.8">U9</text>
<text x="263.4" y="46.6">NC</text>
<text x="67.9" y="48.1">VCC</text>
<text x="87.2" y="53.9">VCC</text>
<text x="92.3" y="53.9">VCC</text>
<text x="96.9" y="53.9">VDDA</text>
<text x="172.9" y="53.4">VSSA</text>
<text x="194.5" y="52.4">VSSA</text>
<text x="220.2" y="51.7">GND</text>
<text x="225.3" y="52.9">C41</text>
<text x="243.6" y="48.1">C40</text>
<text x="243.8" y="52.9">1n</text>
<text x="257" y="49.1">Vs</text>
<text x="257" y="51.7">REF1 GND</text>
<text x="261.3" y="49.1">REF2</text>
<text x="33.6" y="55.2">VCC</text>
<text x="71.4" y="59.3">10k</text>
<text x="71.4" y="57.3">R39</text>
<text x="84.7" y="55.7">VCC</text>
<text x="89.8" y="56.2">VCC</text>
<text x="94.9" y="56.2">VCC</text>
<text x="180.5" y="58.5">VSSA</text>
<text x="225.8" y="57.8">15n</text>
<text x="240.7" y="59">VSSA</text>
<text x="257" y="54.2">IN+</text>
<text x="262.5" y="54.2">IN-</text>
<text x="275.5" y="59.3">VSSA</text>
<text x="50.3" y="64.4">10k</text>
<text x="50.3" y="61.8">R38</text>
<text x="55.1" y="65.6">GND</text>
<text x="77" y="65.9">NRST</text>
<text x="102.7" y="65.9">PA0</text>
<text x="227.5" y="63.6">VSSA</text>
<text x="45.7" y="70.7">GND</text>
<text x="77" y="71">BOOT0</text>
<text x="87.5" y="67.6" transform="rotate(-90 87.5 67.6)">VBAT</text>
<text x="90" y="66.8" transform="rotate(-90 90 66.8)">VDD</text>
<text x="92.6" y="66.8" transform="rotate(-90 92.6 66.8)">VDD</text>
<text x="95.1" y="66.8" transform="rotate(-90 95.1 66.8)">VDD</text>
<text x="97.6" y="66.8" transform="rotate(-90 97.6 66.8)">VDD</text>
<text x="100.2" y="67.9" transform="rotate(-90 100.2 67.9)">VDDA</text>
<text x="102.7" y="68.4">PA1</text>
<text x="102.7" y="71">PA2</text>
<text x="240.1" y="67.2">VDDA</text>
<text x="255.3" y="68.4">VDDA</text>
<text x="266.8" y="68.4">VDDA</text>
<text x="25.9" y="74.8">Y1</text>
<text x="37.6" y="74.8">8m</text>
<text x="77" y="76">PH0</text>
<text x="102.7" y="73.5">PA3</text>
<text x="102.7" y="76">PA4</text>
<text x="245.9" y="75.8">C32</text>
<text x="261.1" y="77.1">C33</text>
<text x="272.6" y="77.1">C34</text>
<text x="18.6" y="82.1">15p</text>
<text x="25.6" y="82.4">GND</text>
<text x="35.8" y="82.4">GND</text>
<text x="77" y="78.6">PH1</text>
<text x="77" y="83.7">PD2</text>
<text x="102.7" y="78.6">PA5</text>
<text x="102.7" y="81.1">PA6</text>
<text x="102.7" y="83.7">PA7</text>
<text x="186.2" y="81.9">100n</text>
<text x="186.2" y="79.3">C46</text>
<text x="195.7" y="82.4">VDDA</text>
<text x="245.9" y="78.3">100n</text>
<text x="261.1" y="79.6">100n</text>
<text x="272.6" y="79.6">100n</text>
<text x="19.6" y="87.2">C11</text>
<text x="29.2" y="88.2">C12</text>
<text x="33.8" y="88.2">15p</text>
<text x="77" y="88.7">PC0</text>
<text x="102.7" y="86.2">PA8</text>
<text x="102.7" y="88.7">PA9</text>
<text x="240.5" y="86">GND</text>
<text x="249.5" y="85.2">R34</text>
<text x="250.2" y="87.7">1k</text>
<text x="255.8" y="87.2">GND</text>
<text x="267.2" y="87.2">GND</text>
<text x="21.1" y="93.6">GND</text>
<text x="30.7" y="94.3">GND</text>
<text x="77" y="91.3">PC1</text>
<text x="77" y="93.8">PC2</text>
<text x="101.4" y="91.3">PA10</text>
<text x="101.4" y="93.8">PA11</text>
<text x="162" y="93.1">MC74VHC1GT66</text>
<text x="172.5" y="90.3">U12</text>
<text x="188" y="90">VDDA</text>
<text x="201.4" y="93.8">100n</text>
<text x="201.4" y="91.3">C49</text>
<text x="211.5" y="94.3">MC74VHC1GT66</text>
<text x="222.7" y="91.5">U6</text>
<text x="237.6" y="91.3">VDDA</text>
<text x="250" y="95.1">VDDA</text>
<text x="258.3" y="94.6">INA240/241</text>
<text x="262.8" y="93.1">U7</text>
<text x="77" y="96.4">PC3</text>
<text x="77" y="98.9">PC4</text>
<text x="77" y="101.4">PC5</text>
<text x="101.4" y="96.4">PA12</text>
<text x="101.4" y="98.9">PA13</text>
<text x="101.4" y="101.4">PA14</text>
<text x="172.9" y="100.4">VSSA</text>
<text x="195.7" y="100.7">VSSA</text>
<text x="246.1" y="98.4">C35</text>
<text x="259.6" y="96.9">OUT</text>
<text x="259.6" y="99.4">Vs</text>
<text x="259.6" y="102">REF1 GND</text>
<text x="263.8" y="99.4">REF2</text>
<text x="265.9" y="96.9">NC</text>
<text x="77" y="104">PC6</text>
<text x="77" y="106.5">PC7</text>
<text x="101.4" y="104">PA15</text>
<text x="180.5" y="105.5">VSSA</text>
<text x="222.8" y="102.5">GND</text>
<text x="227.8" y="103.7">C36</text>
<text x="246.4" y="103.2">1n</text>
<text x="259.6" y="104.5">IN+</text>
<text x="265" y="104.5">IN-</text>
<text x="77" y="109.1">PC8</text>
<text x="77" y="111.6">PC9</text>
<text x="102.5" y="109.1">PB0</text>
<text x="102.5" y="111.6">PB1</text>
<text x="228.4" y="108.6">15n</text>
<text x="243.2" y="109.3">VSSA</text>
<text x="278" y="109.6">VSSA</text>
<text x="77" y="114.1">PC10</text>
<text x="77" y="116.7">PC11</text>
<text x="77" y="119.2">PC12</text>
<text x="102.5" y="114.1">PB2</text>
<text x="102.5" y="116.7">PB3</text>
<text x="102.5" y="119.2">PB4</text>
<text x="230" y="114.4">VSSA</text>
<text x="238.8" y="119.2">VDDA</text>
<text x="266.8" y="119.2">VDDA</text>
<text x="77" y="121.8">PC13</text>
<text x="77" y="124.3">PC14</text>
<text x="102.5" y="121.8">PB5</text>
<text x="102.5" y="124.3">PB6</text>
<text x="254.1" y="120.5">VDDA</text>
<text x="77" y="126.8">PC15</text>
<text x="77" y="131.9">VCAP_1</text>
<text x="102.5" y="126.8">PB7</text>
<text x="102.5" y="129.4">PB8</text>
<text x="102.5" y="131.9">PB9</text>
<text x="184.9" y="131.4">100n</text>
<text x="184.9" y="128.9">C47</text>
<text x="194.4" y="131.9">VDDA</text>
<text x="244.6" y="130.4">100n</text>
<text x="244.6" y="127.9">C37</text>
<text x="259.9" y="131.4">100n</text>
<text x="259.9" y="128.9">C38</text>
<text x="272.6" y="130.4">100n</text>
<text x="272.6" y="127.9">C39</text>
<text x="48.3" y="137">C13</text>
<text x="63.5" y="137">C14</text>
<text x="77" y="134.5">VCAP_2</text>
<text x="101.3" y="134.5">PB10</text>
<text x="101.3" y="137">PB11</text>
<text x="248.8" y="136.5">R33</text>
<text x="48.3" y="139.5">2.2u</text>
<text x="63.5" y="139.5">2.2u</text>
<text x="101.3" y="139.5">PB12</text>
<text x="101.3" y="142.1">PB13</text>
<text x="160.7" y="142.6">MC74VHC1GT66</text>
<text x="171.3" y="139.8">U13</text>
<text x="186.8" y="139.5">VDDA</text>
<text x="200.2" y="141.8">C50</text>
<text x="222.1" y="143.6">U10</text>
<text x="237.6" y="143.4">VDDA</text>
<text x="239.3" y="138">GND</text>
<text x="249.5" y="139">1k</text>
<text x="254.5" y="139">GND</text>
<text x="262" y="143.1">U5</text>
<text x="267.2" y="138">GND</text>
<text x="42.7" y="147.2">GND</text>
<text x="57.7" y="147.2">GND</text>
<text x="101.3" y="144.6">PB14</text>
<text x="101.3" y="147.2">PB15</text>
<text x="171.6" y="150">VSSA</text>
<text x="200.2" y="144.4">100n</text>
<text x="211.5" y="146.4">MC74VHC1GT66</text>
<text x="245.4" y="149.7">C30</text>
<text x="249.3" y="146.4">VDDA</text>
<text x="257.7" y="145.6">INA240/241</text>
<text x="258.8" y="148.2">OUT</text>
<text x="265.2" y="148.2">NC</text>
<text x="92.6" y="150.9" transform="rotate(-90 92.6 150.9)">VSS</text>
<text x="95.1" y="150.9" transform="rotate(-90 95.1 150.9)">VSSA</text>
<text x="96.4" y="154.3">U1</text>
<text x="179.2" y="155">VSSA</text>
<text x="194.5" y="151.2">VSSA</text>
<text x="222.8" y="154.5">GND</text>
<text x="227.8" y="155.8">C29</text>
<text x="245.6" y="154.5">1n</text>
<text x="258.8" y="150.7">Vs</text>
<text x="258.8" y="153.3">REF1 GND</text>
<text x="258.8" y="155.8">IN+</text>
<text x="263" y="150.7">REF2</text>
<text x="264.3" y="155.8">IN-</text>
<text x="33.4" y="158.1">VDDA</text>
<text x="48.3" y="158.6">VDDA</text>
<text x="89.7" y="159.9">GND</text>
<text x="96.4" y="156.8">STM32F405RGTx</text>
<text x="228.4" y="160.6">15n</text>
<text x="242.5" y="160.6">VSSA</text>
<text x="277.3" y="160.9">VSSA</text>
<text x="39.6" y="166">C9</text>
<text x="54.6" y="166">C10</text>
<text x="91.8" y="162.4">VSSA</text>
<text x="230" y="166.5">VSSA</text>
<text x="39.6" y="168.5">2.2u</text>
<text x="54.6" y="168.5">2.2u</text>
<text x="33.4" y="176.1">VSSA</text>
<text x="48.8" y="176.1">GND</text>
</g>
<g font-size="1.3" fill="#725600">
<text x="191.7" y="28.3">V1</text>
<text x="65.6" y="65.9">rst</text>
<text x="110.9" y="65.9">V1</text>
<text x="254.9" y="64.2" transform="rotate(-90 254.9 64.2)">SENS_A_P</text>
<text x="270.1" y="64.3" transform="rotate(-90 270.1 64.3)">SENS_A_N</text>
<text x="110.9" y="68.4">V2</text>
<text x="110.9" y="71">V3</text>
<text x="110.9" y="76">RX_SDA_NSS</text>
<text x="110.9" y="73.5">ADC_T1</text>
<text x="192.7" y="76">V2</text>
<text x="110.9" y="78.6">SCK_ADC_EXT</text>
<text x="110.9" y="81.1">MISO_ADC_EXT2</text>
<text x="110.9" y="83.7">TX_SCL_MOSI</text>
<text x="110.9" y="88.7">H2</text>
<text x="110.9" y="86.2">H1</text>
<text x="110.9" y="91.3">H3</text>
<text x="110.9" y="93.8">USBD-</text>
<text x="60.1" y="98.9">TEMP_MOTOR</text>
<text x="64.1" y="96.4">V_supply</text>
<text x="65.2" y="101.4">ADC_15</text>
<text x="110.9" y="96.4">USBD+</text>
<text x="110.9" y="101.4">SWCLK</text>
<text x="110.9" y="98.9">SWDIO</text>
<text x="110.9" y="104">BRK</text>
<text x="110.9" y="111.6">ADC_T3</text>
<text x="110.9" y="109.1">ADC_T2</text>
<text x="58.2" y="116.7">PC11_UART_RX</text>
<text x="58.5" y="114.1">PC10_UART_TX</text>
<text x="68.9" y="119.2">aux</text>
<text x="110.9" y="116.7">scl_bmi</text>
<text x="110.9" y="119.2">sda_bmi</text>
<text x="257.4" y="114.7" transform="rotate(-90 257.4 114.7)">SENS_B_P</text>
<text x="272.6" y="114.7" transform="rotate(-90 272.6 114.7)">SENS_B_N</text>
<text x="65.6" y="124.3">HALL_2</text>
<text x="65.6" y="121.8">HALL_3</text>
<text x="110.9" y="121.8">led_green</text>
<text x="110.9" y="124.3">SERVO</text>
<text x="190.4" y="124.8">V3</text>
<text x="65.6" y="126.8">HALL_1</text>
<text x="110.9" y="129.4">CAN_RX</text>
<text x="110.9" y="131.9">CAN_TX</text>
<text x="110.9" y="126.8">led_red</text>
<text x="110.9" y="134.5">TX_SCL_MOSI</text>
<text x="110.9" y="137">RX_SDA_NSS</text>
<text x="110.9" y="142.1">L1</text>
<text x="110.9" y="144.6">L2</text>
<text x="110.9" y="147.2">L3</text>
<text x="256.6" y="166" transform="rotate(-90 256.6 166)">SENS_C_P</text>
<text x="271.9" y="166" transform="rotate(-90 271.9 166)">SENS_C_N</text>
</g>
<g font-size="1.3" fill="#a90000">
<text x="180.1" y="40.1" transform="rotate(-90 180.1 40.1)">4</text>
<text x="182.6" y="40.1" transform="rotate(-90 182.6 40.1)">1</text>
<text x="227.1" y="37.5" transform="rotate(-90 227.1 37.5)">4</text>
<text x="229.6" y="37.5" transform="rotate(-90 229.6 37.5)">1</text>
<text x="222.8" y="45.5">3</text>
<text x="235.5" y="45.5">5</text>
<text x="254.6" y="45.5">5</text>
<text x="267.3" y="45.5">4</text>
<text x="175.8" y="48">3</text>
<text x="182.6" y="52.8" transform="rotate(-90 182.6 52.8)">2</text>
<text x="188.5" y="48">5</text>
<text x="229.6" y="50.2" transform="rotate(-90 229.6 50.2)">2</text>
<text x="254.6" y="48">6</text>
<text x="254.6" y="50.5">7</text>
<text x="254.6" y="53.1">8</text>
<text x="267.3" y="53.1">1</text>
<text x="267.3" y="50.5">2</text>
<text x="267.3" y="48">3</text>
<text x="74.5" y="64.8">7</text>
<text x="86.4" y="61.9" transform="rotate(-90 86.4 61.9)">1</text>
<text x="88.9" y="62.5" transform="rotate(-90 88.9 62.5)">19</text>
<text x="91.4" y="62.5" transform="rotate(-90 91.4 62.5)">32</text>
<text x="94" y="62.5" transform="rotate(-90 94 62.5)">48</text>
<text x="96.5" y="62.5" transform="rotate(-90 96.5 62.5)">64</text>
<text x="99.1" y="62.5" transform="rotate(-90 99.1 62.5)">13</text>
<text x="106.9" y="64.8">14</text>
<text x="73.9" y="69.9">60</text>
<text x="106.9" y="67.3">15</text>
<text x="106.9" y="69.9">16</text>
<text x="27.6" y="76.2">2</text>
<text x="32.5" y="74" transform="rotate(-90 32.5 74)">3</text>
<text x="36.5" y="76.2">4</text>
<text x="74.5" y="74.9">5</text>
<text x="74.5" y="77.5">6</text>
<text x="106.9" y="72.4">17</text>
<text x="106.9" y="74.9">20</text>
<text x="106.9" y="77.5">21</text>
<text x="32.5" y="80.3" transform="rotate(-90 32.5 80.3)">1</text>
<text x="73.9" y="82.6">54</text>
<text x="106.9" y="80">22</text>
<text x="106.9" y="82.6">23</text>
<text x="74.5" y="87.6">8</text>
<text x="106.9" y="85.1">41</text>
<text x="106.9" y="87.6">42</text>
<text x="180.1" y="87.1" transform="rotate(-90 180.1 87.1)">4</text>
<text x="182.6" y="87.1" transform="rotate(-90 182.6 87.1)">1</text>
<text x="229.6" y="88.3" transform="rotate(-90 229.6 88.3)">4</text>
<text x="232.2" y="88.3" transform="rotate(-90 232.2 88.3)">1</text>
<text x="73.9" y="92.7">10</text>
<text x="73.9" y="95.3">11</text>
<text x="74.5" y="90.2">9</text>
<text x="106.9" y="90.2">43</text>
<text x="106.9" y="92.7">44</text>
<text x="106.9" y="95.3">45</text>
<text x="175.8" y="95">3</text>
<text x="188.5" y="95">5</text>
<text x="257.1" y="95.8">5</text>
<text x="269.8" y="95.8">4</text>
<text x="73.9" y="97.8">24</text>
<text x="73.9" y="100.3">25</text>
<text x="106.9" y="97.8">46</text>
<text x="106.9" y="100.3">49</text>
<text x="182.6" y="99.8" transform="rotate(-90 182.6 99.8)">2</text>
<text x="225.4" y="96.3">3</text>
<text x="232.2" y="101" transform="rotate(-90 232.2 101)">2</text>
<text x="238.1" y="96.3">5</text>
<text x="257.1" y="98.3">6</text>
<text x="257.1" y="100.8">7</text>
<text x="269.8" y="100.8">2</text>
<text x="269.8" y="98.3">3</text>
<text x="73.9" y="102.9">37</text>
<text x="73.9" y="105.4">38</text>
<text x="73.9" y="108">39</text>
<text x="106.9" y="108">26</text>
<text x="106.9" y="102.9">50</text>
<text x="257.1" y="103.4">8</text>
<text x="269.8" y="103.4">1</text>
<text x="73.9" y="110.5">40</text>
<text x="73.9" y="113">51</text>
<text x="106.9" y="110.5">27</text>
<text x="106.9" y="113">28</text>
<text x="73.9" y="115.6">52</text>
<text x="73.9" y="118.1">53</text>
<text x="106.9" y="115.6">55</text>
<text x="106.9" y="118.1">56</text>
<text x="74.5" y="120.7">2</text>
<text x="74.5" y="123.2">3</text>
<text x="74.5" y="125.7">4</text>
<text x="106.9" y="120.7">57</text>
<text x="106.9" y="123.2">58</text>
<text x="106.9" y="125.7">59</text>
<text x="73.9" y="130.8">31</text>
<text x="106.9" y="128.3">61</text>
<text x="106.9" y="130.8">62</text>
<text x="73.9" y="133.4">47</text>
<text x="106.9" y="133.4">29</text>
<text x="106.9" y="135.9">30</text>
<text x="178.8" y="136.6" transform="rotate(-90 178.8 136.6)">4</text>
<text x="181.4" y="136.6" transform="rotate(-90 181.4 136.6)">1</text>
<text x="106.9" y="138.4">33</text>
<text x="106.9" y="141">34</text>
<text x="106.9" y="143.5">35</text>
<text x="229.6" y="140.4" transform="rotate(-90 229.6 140.4)">4</text>
<text x="232.2" y="140.4" transform="rotate(-90 232.2 140.4)">1</text>
<text x="106.9" y="146.1">36</text>
<text x="174.6" y="144.5">3</text>
<text x="181.4" y="149.3" transform="rotate(-90 181.4 149.3)">2</text>
<text x="187.3" y="144.5">5</text>
<text x="225.4" y="148.3">3</text>
<text x="238.1" y="148.3">5</text>
<text x="256.3" y="147.1">5</text>
<text x="256.3" y="149.6">6</text>
<text x="269" y="149.6">3</text>
<text x="269" y="147.1">4</text>
<text x="91.4" y="154" transform="rotate(-90 91.4 154)">18</text>
<text x="94" y="154" transform="rotate(-90 94 154)">12</text>
<text x="232.2" y="153.1" transform="rotate(-90 232.2 153.1)">2</text>
<text x="256.3" y="152.1">7</text>
<text x="256.3" y="154.7">8</text>
<text x="269" y="154.7">1</text>
<text x="269" y="152.1">2</text>
</g>
<g font-size="1.3" fill="#989898">
<text x="39.9" y="52.4">BOOT0</text>
<text x="39.9" y="49.9">J14</text>
<text x="59.2" y="49.9">J15</text>
<text x="59.2" y="52.4">NRST</text>
</g>
<g font-size="1.3" fill="#aaa">
<text x="41.4" y="58.5" transform="rotate(-90 41.4 58.5)">1</text>
<text x="43.9" y="58.5" transform="rotate(-90 43.9 58.5)">2</text>
<text x="60.7" y="58.5" transform="rotate(-90 60.7 58.5)">1</text>
<text x="63.2" y="58.5" transform="rotate(-90 63.2 58.5)">2</text>
</g>
<g font-size=".8" fill="#006464">
<text x="224.9" y="46.3">GND</text>
<text x="232.9" y="46.3">V+</text>
<text x="177.9" y="48.9">GND</text>
<text x="185.9" y="48.9">V+</text>
<text x="177.9" y="95.9">GND</text>
<text x="185.9" y="95.9">V+</text>
<text x="227.5" y="97.1">GND</text>
<text x="235.5" y="97.1">V+</text>
<text x="176.7" y="145.4">GND</text>
<text x="184.7" y="145.4">V+</text>
<text x="227.5" y="149.2">GND</text>
<text x="235.5" y="149.2">V+</text>
</g>
</svg>
